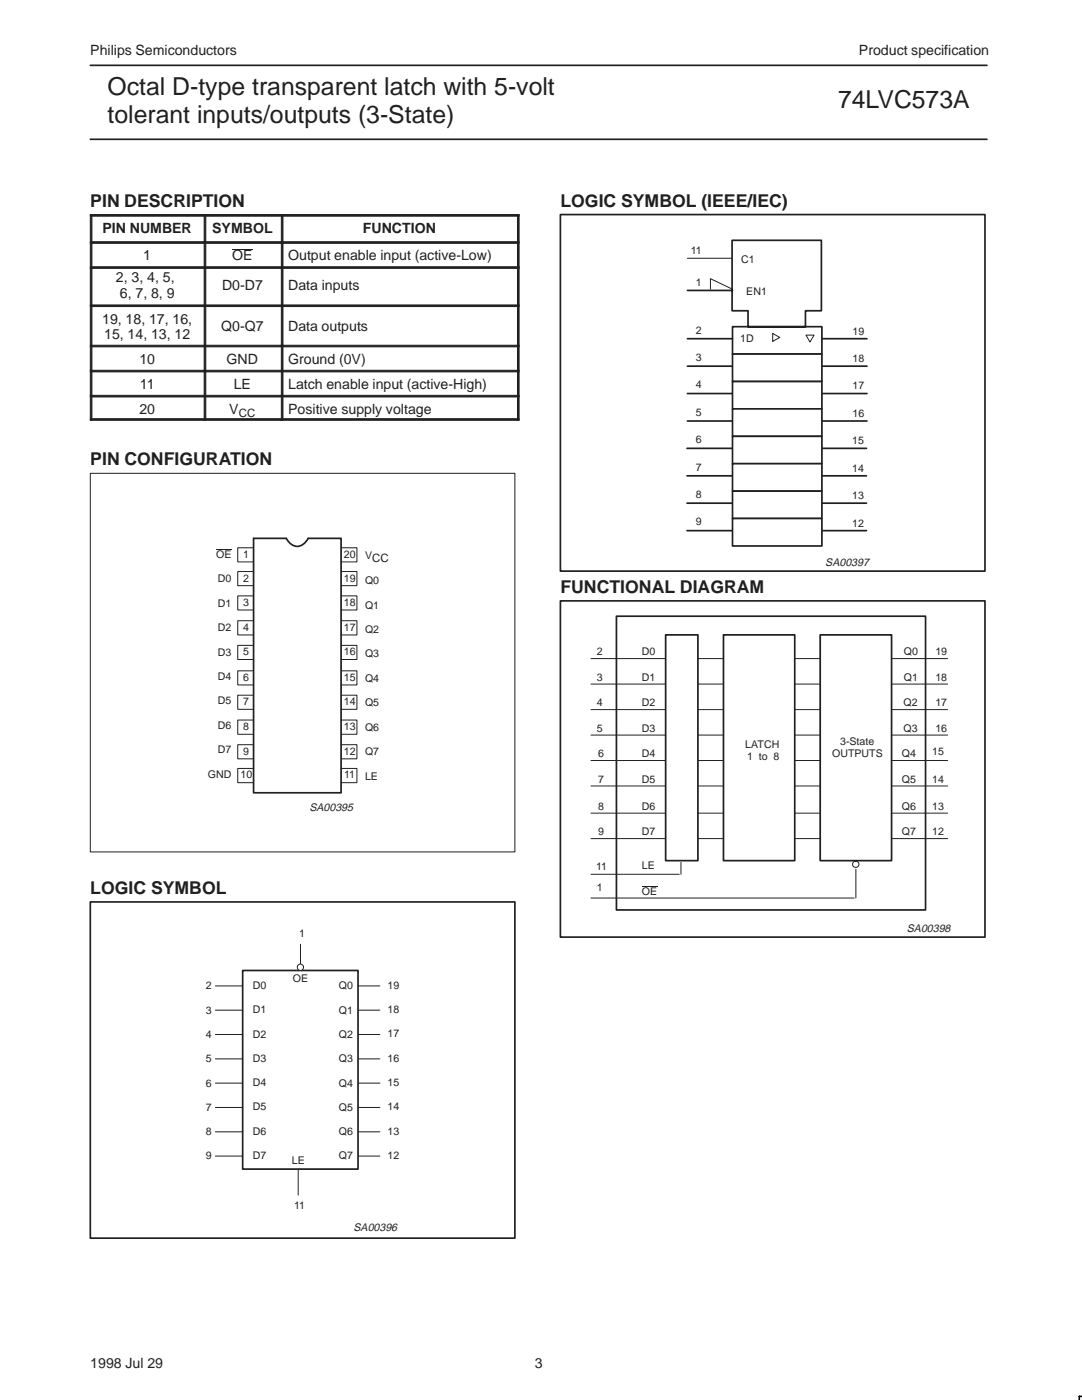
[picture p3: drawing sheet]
<svg xmlns="http://www.w3.org/2000/svg" width="216mm" height="279mm" viewBox="0 0 216 279" stroke-linecap="round" stroke-linejoin="round" font-family="sans-serif">
<path d="M18 13h178.9M18 27.8h178.9M50.6 107.4v50.8h17.5v-50.8h-6.6a2.26 2.26 0 0 1-3.4 1.2l-1-1.2h-6.4" fill="none" stroke="#231f20" stroke-width=".34"/>
<g fill="#231f20" stroke="#231f20" stroke-width=".2">
<path d="M18 42.8h.3v5.4h-.3z" fill-rule="evenodd"/>
<path d="M18 42.8h22.7v.3h-22.7z" fill-rule="evenodd"/>
<path d="M40.7 42.8h.4v5.4h-.4z" fill-rule="evenodd"/>
<path d="M40.7 42.8h15.4v.3h-15.4z" fill-rule="evenodd"/>
<path d="M56.1 42.8h.4v5.4h-.4z" fill-rule="evenodd"/>
<path d="M103.3 42.8h.3v5.4h-.3z" fill-rule="evenodd"/>
<path d="M56.1 42.8h47.5v.3h-47.5z" fill-rule="evenodd"/>
<path d="M18 48.2h.3v5h-.3z" fill-rule="evenodd"/>
<path d="M18 48.2h22.7v.4h-22.7z" fill-rule="evenodd"/>
<path d="M40.7 48.2h.4v5h-.4z" fill-rule="evenodd"/>
<path d="M40.7 48.2h15.4v.4h-15.4z" fill-rule="evenodd"/>
<path d="M56.1 48.2h.4v5h-.4z" fill-rule="evenodd"/>
<path d="M103.3 48.2h.3v5h-.3z" fill-rule="evenodd"/>
<path d="M56.1 48.2h47.5v.4h-47.5z" fill-rule="evenodd"/>
<path d="M18 53.2h.3v7.6h-.3z" fill-rule="evenodd"/>
<path d="M18 53.2h22.7v.4h-22.7z" fill-rule="evenodd"/>
<path d="M40.7 53.2h.4v7.6h-.4z" fill-rule="evenodd"/>
<path d="M40.7 53.2h15.4v.4h-15.4z" fill-rule="evenodd"/>
<path d="M56.1 53.2h.4v7.6h-.4z" fill-rule="evenodd"/>
<path d="M103.3 53.2h.3v7.6h-.3z" fill-rule="evenodd"/>
<path d="M56.1 53.2h47.5v.4h-47.5z" fill-rule="evenodd"/>
<path d="M18 60.9h.3v8h-.3z" fill-rule="evenodd"/>
<path d="M18 60.9h22.7v.3h-22.7z" fill-rule="evenodd"/>
<path d="M40.7 60.9h.4v8h-.4z" fill-rule="evenodd"/>
<path d="M40.7 60.9h15.4v.3h-15.4z" fill-rule="evenodd"/>
<path d="M56.1 60.9h.4v8h-.4z" fill-rule="evenodd"/>
<path d="M103.3 60.9h.3v8h-.3z" fill-rule="evenodd"/>
<path d="M56.1 60.9h47.5v.3h-47.5z" fill-rule="evenodd"/>
<path d="M18 68.9h.3v5h-.3z" fill-rule="evenodd"/>
<path d="M18 68.9h22.7v.3h-22.7z" fill-rule="evenodd"/>
<path d="M40.7 68.9h.4v5h-.4z" fill-rule="evenodd"/>
<path d="M40.7 68.9h15.4v.3h-15.4z" fill-rule="evenodd"/>
<path d="M56.1 68.9h.4v5h-.4z" fill-rule="evenodd"/>
<path d="M103.3 68.9h.3v5h-.3z" fill-rule="evenodd"/>
<path d="M56.1 68.9h47.5v.3h-47.5z" fill-rule="evenodd"/>
<path d="M18 73.9h.3v5h-.3z" fill-rule="evenodd"/>
<path d="M18 73.9h22.7v.3h-22.7z" fill-rule="evenodd"/>
<path d="M40.7 73.9h.4v5h-.4z" fill-rule="evenodd"/>
<path d="M40.7 73.9h15.4v.3h-15.4z" fill-rule="evenodd"/>
<path d="M56.1 73.9h.4v5h-.4z" fill-rule="evenodd"/>
<path d="M103.3 73.9h.3v5h-.3z" fill-rule="evenodd"/>
<path d="M56.1 73.9h47.5v.3h-47.5z" fill-rule="evenodd"/>
<path d="M18 78.9h.3v5h-.3z" fill-rule="evenodd"/>
<path d="M18 78.9h22.7v.3h-22.7z" fill-rule="evenodd"/>
<path d="M18 83.6h22.7v.3h-22.7z" fill-rule="evenodd"/>
<path d="M40.7 78.9h.4v5h-.4z" fill-rule="evenodd"/>
<path d="M40.7 78.9h15.4v.3h-15.4z" fill-rule="evenodd"/>
<path d="M40.7 83.6h15.4v.3h-15.4z" fill-rule="evenodd"/>
<path d="M56.1 78.9h.4v5h-.4z" fill-rule="evenodd"/>
<path d="M103.3 78.9h.3v5h-.3z" fill-rule="evenodd"/>
<path d="M56.1 78.9h47.5v.3h-47.5z" fill-rule="evenodd"/>
<path d="M56.1 83.6h47.5v.3h-47.5z" fill-rule="evenodd"/>
</g>
<g fill="none" stroke="#231f20" stroke-width=".2">
<path d="M46.3 49.8h4.1M18 94.5h84.7v75.5h-84.7zM43.1 109.6h3.1M50.6 118.9h-3.2v2.8h3.2M50.6 114.1h-3.2v2.8h3.2M50.6 109.3h-3.2v2.8h3.2M68.1 118.9h3.1v2.8h-3.1M68.1 114.1h3.1v2.8h-3.1M68.1 109.3h3.1v2.8h-3.1M50.6 138.7h-3.2v2.9h3.2M50.6 133.9h-3.2v2.8h3.2M50.6 128.8h-3.2v2.8h3.2"/>
<path d="M50.6 123.9h-3.2v2.8h3.2M68.1 138.7h3.1v2.9h-3.1M68.1 133.9h3.1v2.8h-3.1M68.1 128.8h3.1v2.8h-3.1M68.1 123.9h3.1v2.8h-3.1M50.6 153.4h-3.2v2.8h3.2M50.6 148.6h-3.2v2.8h3.2M50.6 143.7h-3.2v2.8h3.2M68.1 153.4h3.1v2.8h-3.1M68.1 148.6h3.1v2.8h-3.1M68.1 143.7h3.1v2.8h-3.1M43 196.8h32.8"/>
<path d="M60 188.4v5.3M43 201.6h32.8M43 206.5h32.8M43 211.3h32.8M43 216.2h32.8M43 221h32.8M43 225.9h32.8M43 230.7h32.8"/>
</g>
<path d="M48.4 193.7h23v39.6h-23z" fill-rule="evenodd" fill="#fff"/>
<path d="M48.4 193.7h23v39.6h-23z" fill="none" stroke="#231f20" stroke-width=".34"/>
<circle cx="59.9" cy="193" r=".63" fill="#fff"/>
<g fill="none" stroke="#231f20" stroke-width=".2">
<path d="M137.2 51.5h9M141.8 57.7v-2.1l4.4 2.1M160.8 66.9h1.6l-.8 1.4zM59.5 233.3v5.2"/>
<circle cx="59.9" cy="193" r=".63"/>
</g>
<g fill="none" stroke="#231f20" stroke-width=".34">
<path d="M137.2 58h9M146.1 48h17.8v14h-3.2v3.2h-11.4v-3.2h-3.2zM137.2 67.6h9M137.2 73.1h9M137.2 78.5h9M146.2 65.2h17.8v5.5h-17.8zM164 67.6h9M164 73.1h9M164 78.5h9M137.1 89.5h9M137.1 95h9M137.2 84h9"/>
<path d="M163.9 89.5h9M163.9 95h9M164 84h9M137.1 100.4h9M137.1 105.9h9M163.9 100.4h9M163.9 105.9h9M18 180h84.7v67.1h-84.7z"/>
</g>
<path d="M146.2 70.7h17.8v5.4h-17.8z" fill-rule="evenodd" fill="#fff"/>
<path d="M146.2 70.7h17.8v5.4h-17.8z" fill="none" stroke="#231f20" stroke-width=".34"/>
<path d="M146.2 76.1h17.8v5.5h-17.8z" fill-rule="evenodd" fill="#fff"/>
<path d="M146.2 76.1h17.8v5.5h-17.8z" fill="none" stroke="#231f20" stroke-width=".34"/>
<path d="M146.2 81.6h17.8v5.5h-17.8z" fill-rule="evenodd" fill="#fff"/>
<path d="M146.2 81.6h17.8v5.5h-17.8z" fill="none" stroke="#231f20" stroke-width=".34"/>
<path d="M146.2 87.1h17.8v5.4h-17.8z" fill-rule="evenodd" fill="#fff"/>
<path d="M146.2 87.1h17.8v5.4h-17.8z" fill="none" stroke="#231f20" stroke-width=".34"/>
<path d="M146.2 92.5h17.8v5.5h-17.8z" fill-rule="evenodd" fill="#fff"/>
<path d="M146.2 92.5h17.8v5.5h-17.8z" fill="none" stroke="#231f20" stroke-width=".34"/>
<path d="M146.2 98h17.8v5.5h-17.8z" fill-rule="evenodd" fill="#fff"/>
<path d="M146.2 98h17.8v5.5h-17.8z" fill="none" stroke="#231f20" stroke-width=".34"/>
<path d="M146.2 103.5h17.8v5.5h-17.8z" fill-rule="evenodd" fill="#fff"/>
<path d="M111.8 42.8h84.7v71.2h-84.7zM111.8 119.9h84.7v67.1h-84.7zM146.2 103.5h17.8v5.5h-17.8zM123 123h61.7v58.6h-61.7z" fill="none" stroke="#231f20" stroke-width=".34"/>
<g fill="none" stroke="#231f20" stroke-width=".2">
<path d="M154.2 66.5l1.4 .8-1.4 .8zM117.9 131.4h71.2M117.9 136.5h71.2M117.9 141.6h71.2M117.9 146.7h71.2M117.9 151.8h71.2M117.9 156.9h71.2M117.9 162.3h71.2M117.9 167.4h71.2M117.9 174.5h17.6M117.9 179.2h52.5M128.1 176.9h3"/>
<path d="M135.9 172.1v2.4M170.8 173.5v5.7"/>
<circle cx="170.8" cy="172.5" r=".63"/>
</g>
<path d="M132.8 126.7h6.5v45.1h-6.5z" fill-rule="evenodd" fill="#fff"/>
<path d="M132.8 126.7h6.5v45.1h-6.5z" fill="none" stroke="#231f20" stroke-width=".34"/>
<path d="M144.4 126.7h14.2v45.1h-14.2z" fill-rule="evenodd" fill="#fff"/>
<path d="M144.4 126.7h14.2v45.1h-14.2z" fill="none" stroke="#231f20" stroke-width=".34"/>
<path d="M163.7 126.7h14.2v45.1h-14.2z" fill-rule="evenodd" fill="#fff"/>
<path d="M163.7 126.7h14.2v45.1h-14.2z" fill="none" stroke="#231f20" stroke-width=".34"/>
<path d="M215.9 278.7h-.5v.7" fill="none" stroke="#000" stroke-width=".32"/>
<g font-size="4.9" fill="#231f20">
<text x="21.5" y="18.9">Octal D-type transparent latch with 5-volt</text>
<text x="167.2" y="21.6">74LVC573A</text>
<text x="21.5" y="24.6">tolerant inputs/outputs (3-State)</text>
</g>
<g font-size="3.5" fill="#231f20">
<text x="18" y="41.2">PIN DESCRIPTION</text>
<text x="111.8" y="41.2">LOGIC SYMBOL (IEEE/IEC)</text>
<text x="18" y="92.9">PIN CONFIGURATION</text>
<text x="111.8" y="118.3">FUNCTIONAL DIAGRAM</text>
<text x="18" y="178.4">LOGIC SYMBOL</text>
</g>
<g font-size="2.8" fill="#231f20">
<text x="18" y="10.9">Philips Semiconductors</text>
<text x="171.4" y="10.9">Product specification</text>
<text x="20.4" y="46.6">PIN NUMBER</text>
<text x="42.3" y="46.6">SYMBOL</text>
<text x="72.4" y="46.6">FUNCTION</text>
<text x="28.6" y="52">1</text>
<text x="46.3" y="52">OE</text>
<text x="57.5" y="52">Output enable input (active-Low)</text>
<text x="23.1" y="56.3">2, 3, 4, 5,</text>
<text x="23.9" y="59.5">6, 7, 8, 9</text>
<text x="44.3" y="57.9">D0-D7</text>
<text x="57.5" y="57.9">Data inputs</text>
<text x="20.4" y="64.6">19, 18, 17, 16,</text>
<text x="20.8" y="67.7">15, 14, 13, 12</text>
<text x="44.1" y="66.1">Q0-Q7</text>
<text x="57.5" y="66.1">Data outputs</text>
<text x="27.8" y="72.6">10</text>
<text x="27.9" y="77.6">11</text>
<text x="45.2" y="72.6">GND</text>
<text x="46.6" y="77.6">LE</text>
<text x="57.5" y="72.6">Ground (0V)</text>
<text x="57.5" y="77.6">Latch enable input (active-High)</text>
<text x="27.8" y="82.6">20</text>
<text x="45.8" y="82.6">V</text>
<text x="57.5" y="82.6">Positive supply voltage</text>
<text x="18" y="273">1998 Jul 29</text>
<text x="106.7" y="273">3</text>
</g>
<g font-size="2.3" fill="#231f20">
<text x="47.6" y="83.2">CC</text>
<text x="74.3" y="112.1">CC</text>
</g>
<g font-size="2.2" fill="#231f20">
<text x="164.7" y="113">SA00397</text>
<text x="61.7" y="161.9">SA00395</text>
<text x="181" y="186">SA00398</text>
<text x="70.5" y="245.6">SA00396</text>
</g>
<g font-size="2.1" fill="#231f20">
<text x="137.8" y="50.6">11</text>
<text x="147.9" y="52.5">C1</text>
<text x="138.8" y="57">1</text>
<text x="148.9" y="59">EN1</text>
<text x="138.8" y="66.6">2</text>
<text x="147.7" y="68.2">1D</text>
<text x="170.1" y="66.8">19</text>
<text x="138.8" y="72">3</text>
<text x="138.8" y="77.5">4</text>
<text x="170.1" y="72.3">18</text>
<text x="170.1" y="77.7">17</text>
<text x="138.8" y="83">5</text>
<text x="170.1" y="83.2">16</text>
<text x="138.8" y="88.5">6</text>
<text x="170" y="88.7">15</text>
<text x="138.8" y="93.9">7</text>
<text x="170" y="94.1">14</text>
<text x="138.8" y="99.4">8</text>
<text x="170" y="99.6">13</text>
<text x="138.8" y="104.9">9</text>
<text x="170" y="105.1">12</text>
<text x="43.1" y="111.3">OE</text>
<text x="48.5" y="111.3">1</text>
<text x="68.6" y="111.3">20</text>
<text x="72.8" y="111.5">V</text>
<text x="43.5" y="116.2">D0</text>
<text x="48.5" y="116.1">2</text>
<text x="68.6" y="116.1">19</text>
<text x="72.8" y="116.6">Q0</text>
<text x="43.5" y="121.1">D1</text>
<text x="43.5" y="125.9">D2</text>
<text x="48.5" y="125.9">4</text>
<text x="48.5" y="120.9">3</text>
<text x="68.6" y="120.9">18</text>
<text x="68.6" y="125.9">17</text>
<text x="72.8" y="121.4">Q1</text>
<text x="43.5" y="130.8">D3</text>
<text x="48.5" y="130.8">5</text>
<text x="68.6" y="130.8">16</text>
<text x="72.8" y="126.3">Q2</text>
<text x="72.8" y="131.2">Q3</text>
<text x="119.1" y="130.8">2</text>
<text x="128.1" y="130.8">D0</text>
<text x="180.3" y="130.8">Q0</text>
<text x="186.6" y="130.8">19</text>
<text x="43.5" y="135.7">D4</text>
<text x="48.5" y="135.9">6</text>
<text x="68.6" y="135.9">15</text>
<text x="72.8" y="136.1">Q4</text>
<text x="119.1" y="135.9">3</text>
<text x="128.1" y="135.9">D1</text>
<text x="180.3" y="135.9">Q1</text>
<text x="186.6" y="135.9">18</text>
<text x="43.5" y="140.6">D5</text>
<text x="48.5" y="140.7">7</text>
<text x="68.6" y="140.7">14</text>
<text x="72.8" y="140.9">Q5</text>
<text x="119.1" y="140.9">4</text>
<text x="128.1" y="140.9">D2</text>
<text x="180.3" y="140.9">Q2</text>
<text x="186.6" y="140.9">17</text>
<text x="43.5" y="145.5">D6</text>
<text x="48.5" y="145.7">8</text>
<text x="68.6" y="145.7">13</text>
<text x="72.8" y="145.8">Q6</text>
<text x="119.1" y="146">5</text>
<text x="128.1" y="146">D3</text>
<text x="148.7" y="149.3">LATCH</text>
<text x="167.6" y="148.6">3-State</text>
<text x="180.3" y="146">Q3</text>
<text x="186.6" y="146">16</text>
<text x="41.5" y="155.2">GND</text>
<text x="43.5" y="150.3">D7</text>
<text x="48" y="155.4">10</text>
<text x="48.5" y="150.6">9</text>
<text x="68.6" y="150.6">12</text>
<text x="68.7" y="155.4">11</text>
<text x="72.8" y="150.7">Q7</text>
<text x="72.8" y="155.6">LE</text>
<text x="119.4" y="151.1">6</text>
<text x="128.1" y="151.1">D4</text>
<text x="149.1" y="151.7">1 to 8</text>
<text x="166" y="151">OUTPUTS</text>
<text x="179.9" y="151.1">Q4</text>
<text x="186" y="150.8">15</text>
<text x="119.4" y="156.2">7</text>
<text x="119.4" y="161.6">8</text>
<text x="128.1" y="156.2">D5</text>
<text x="128.1" y="161.6">D6</text>
<text x="179.9" y="161.6">Q6</text>
<text x="179.9" y="156.2">Q5</text>
<text x="186" y="161.6">13</text>
<text x="186" y="156.2">14</text>
<text x="119.4" y="166.7">9</text>
<text x="128.1" y="166.7">D7</text>
<text x="179.9" y="166.7">Q7</text>
<text x="186" y="166.7">12</text>
<text x="118.9" y="173.7">11</text>
<text x="128.1" y="173.5">LE</text>
<text x="119.1" y="177.9">1</text>
<text x="128.1" y="178.6">OE</text>
<text x="59.7" y="187.1">1</text>
<text x="41.1" y="197.4">2</text>
<text x="50.4" y="197.3">D0</text>
<text x="58.4" y="195.9">OE</text>
<text x="67.6" y="197.4">Q0</text>
<text x="77.3" y="197.3">19</text>
<text x="41.1" y="202.3">3</text>
<text x="50.4" y="202.2">D1</text>
<text x="67.6" y="202.3">Q1</text>
<text x="77.3" y="202.2">18</text>
<text x="41.1" y="207.1">4</text>
<text x="50.4" y="207.1">D2</text>
<text x="67.6" y="207.1">Q2</text>
<text x="77.3" y="207">17</text>
<text x="41.1" y="212">5</text>
<text x="50.4" y="211.9">D3</text>
<text x="67.6" y="212">Q3</text>
<text x="77.3" y="211.9">16</text>
<text x="41.1" y="216.8">6</text>
<text x="41.1" y="221.7">7</text>
<text x="50.4" y="216.8">D4</text>
<text x="50.4" y="221.6">D5</text>
<text x="67.6" y="216.8">Q4</text>
<text x="67.6" y="221.7">Q5</text>
<text x="77.3" y="216.8">15</text>
<text x="77.3" y="221.6">14</text>
<text x="41.1" y="226.5">8</text>
<text x="50.4" y="226.5">D6</text>
<text x="67.6" y="226.5">Q6</text>
<text x="77.3" y="226.5">13</text>
<text x="41.1" y="231.4">9</text>
<text x="50.4" y="231.3">D7</text>
<text x="58.2" y="232.4">LE</text>
<text x="67.6" y="231.4">Q7</text>
<text x="77.3" y="231.3">12</text>
<text x="58.7" y="241.2">11</text>
</g>
</svg>
